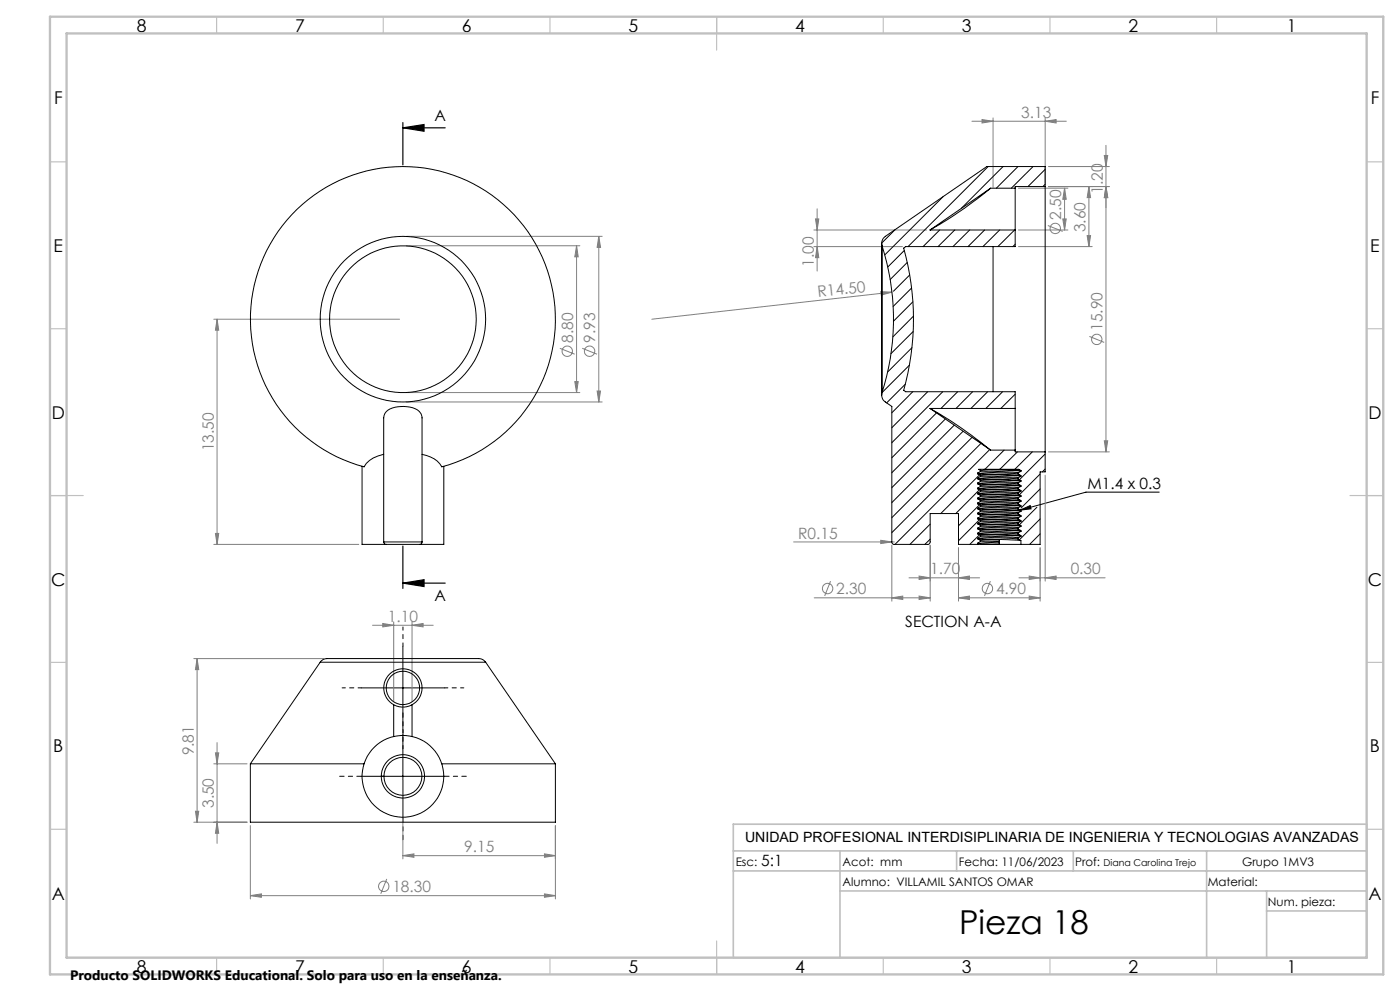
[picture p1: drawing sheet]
<svg xmlns="http://www.w3.org/2000/svg" width="420mm" height="297mm" viewBox="0 0 420 297" stroke-linecap="round" stroke-linejoin="round" font-family="sans-serif">
<g fill="none" stroke="#808080" stroke-width=".3">
<path d="M291.6 36.3h28.3M294.6 35.8l3.3 .5-3.3 .6zM297.9 35.3v20.9M313.5 36.3l3.3-.5v1.1zM313.5 35.3v19.6M305.5 56.4h14.9M314.5 55.9h18.3M314.5 49.9h18.3M319.4 56.4v12.5M319.4 56.4l.5 3.3h-1.1zM326.7 55.9v18M326.7 55.9l.5 3.3h-1.1z"/>
<path d="M331.3 46.6h1l-.5 3.3zM331.8 43.6v91.8M331.8 55.9l.5 3.3h-1zM121.9 73.7h52.1M121.9 70.8h58.8M173 73.7v43.9M173 73.7l.5 3.3h-1.1zM179.6 70.8v49.7M179.6 70.8l.6 3.4h-1.1zM244.2 73.9h26.5M244.2 68.9h33.8M244.7 65.6h.9l-.5 3.3z"/>
<path d="M245.1 62.6v18.6M245.1 73.9l.5 3.3h-.9zM305.5 73.9h22.2M305.5 68.9h14.9M314.4 67.6l4.4 1.8M318.8 65.6h1.1l-.5 3.3zM326.1 70.6h1.1l-.5 3.3zM64.1 95.7h55.8M65.1 95.7l.5 3.3h-1zM65.1 95.7v67.5M264.2 87.4l3.4 .2-3.2 .8zM267.6 87.6l-72.1 8.1"/>
<path d="M121.9 117.6h52.1M168 104.4l4.4 1.7M172.4 114.4h1.1l-.5 3.2zM174.7 104.4l4.4 1.7M179.1 117.2h1.1l-.6 3.3zM326.8 100.8l4.5 1.8M121.9 120.5h58.8M314.5 135.4h18.3M331.3 132.1h1l-.5 3.3zM64.6 159.9h1l-.5 3.3zM313.5 142.4v31.8M64.1 163.2h43.5"/>
<path d="M238.1 162.4h30.2M244.3 179.2h34.7M249.2 174.2l-1.8 4.4M264.2 161.9l3.3 .5-3.3 .5zM267.5 179.2l3.3-.6v1.1zM267.5 163.4v16.8M272.7 173.2h21.2M275.7 172.6l3.3 .6-3.3 .5zM275.7 178.6l3.3 .6-3.3 .5zM279 163.4v16.8M287.5 179.2l3.3-.6v1.1zM287.5 179.2h24.5"/>
<path d="M287.5 173.2l3.3-.6v1.1zM287.5 164.2v16M297.1 174.2l-1.8 4.4M305.7 173.2h25.8M308.8 178.6l3.2 .6-3.2 .5zM308.8 172.6l3.2 .6-3.2 .5zM312 164.2v16M313.5 173.2l3.3-.6v1.1zM58.1 197.4h39M59.1 197.4v49M59.1 197.4l.5 3.3h-1zM111.8 187.4h18.2"/>
<path d="M114.8 186.9l3.3 .5-3.3 .5zM118.1 186.4v23.8M123.6 187.4l3.3-.5v1zM123.6 186.4v23.8M64.1 228.9h10M64.6 225.6h1l-.5 3.3zM65.1 222.6v30.2M120.9 233.7v23.7M58.1 246.4h16M58.6 243.1h1l-.5 3.3zM65.1 246.4l.5 3.3h-1zM75.1 247.4v22"/>
<path d="M120.9 256.4l3.3-.5v1zM120.9 256.4h45.7M163.3 255.9l3.3 .5-3.3 .5zM166.6 247.4v22M75.1 268.4l3.3-.5v1zM75.1 268.4h91.5M116 263.4l-1.8 4.5M163.3 267.9l3.3 .5-3.3 .5z"/>
<circle cx="316.6" cy="68.5" r="1.55"/>
<circle cx="170.2" cy="105.3" r="1.55"/>
<circle cx="176.9" cy="105.3" r="1.55"/>
<circle cx="329" cy="101.7" r="1.55"/>
<circle cx="248.3" cy="176.4" r="1.55"/>
<circle cx="296.2" cy="176.4" r="1.55"/>
<circle cx="115.1" cy="265.6" r="1.55"/>
</g>
<path d="M306 152.9l3.1-1.4 .2 1zM347.8 147.5h-22l-19.8 5.4M120.9 193.7v25M108.4 206.2h25M108.4 232.7h25M120.9 220.2v25" fill="none" stroke="#000" stroke-width=".3"/>
<path d="M120.9 38.3h12.7M120.9 36.7v12.7M120.9 38.3l6.3-1v2zM120.9 163.7v12.7M120.9 174.8h12.7M120.9 174.8l6.3-1.1v2.1z" fill="none" stroke="#000" stroke-width=".35"/>
<path d="M108.4 232.7h-6.5M120.9 220.2v-6.5M133.4 232.7h6.5M120.9 245.2v6.5" fill="none" stroke="#000" stroke-width=".3" stroke-dasharray="15.2 1.3 1.3 1.3" stroke-dashoffset="13.9"/>
<path d="M120.9 193.7v-5.8M108.4 206.2h-5.8M120.9 218.7v5.7M133.4 206.2h5.7" fill="none" stroke="#000" stroke-width=".3" stroke-dasharray="15.2 1.3 1.3 1.3" stroke-dashoffset="14.3"/>
<g fill="none" stroke="#c0c0c0" stroke-width=".35">
<path d="M65 5v5M115 5v5M165 5v5M215 5v10M265 5v5M315 5v5M365 5v5M15 48.5h5M410 48.5h5M15 98.5h5M410 98.5h5M15 148.5h10"/>
<path d="M405 148.5h10M15 198.5h5M410 198.5h5M15 248.5h5M410 248.5h5M65 287v5M115 287v5M165 287v5M215 282v10M265 287v5M315 287v5M365 287v5"/>
</g>
<path d="M220 247h190v40h-190zM220 255h190M252 255v32M287 255v6M322 255v6M362 255v32M220 261h190M252 267h158M380 273h30M380 267v20" fill="none" stroke="#c0c0c0" stroke-width=".5"/>
<path d="M15 5h400v287h-400zM20 10h390v277h-390z" fill="none" stroke="#c0c0c0" stroke-width=".7"/>
<g fill="#000">
<path d="M306 152.9l3.1-1.4 .2 1z"/>
<path d="M120.9 38.3l6.3-1v2zM120.9 174.8l6.3-1.1v2.1z"/>
</g>
<g fill="#808080">
<path d="M264.2 161.9l3.3 .5-3.3 .5z"/>
<path d="M264.2 87.4l3.4 .2-3.2 .8z"/>
<path d="M163.3 267.9l3.3 .5-3.3 .5zM75.1 268.4l3.3-.5v1z"/>
<path d="M120.9 256.4l3.3-.5v1zM163.3 255.9l3.3 .5-3.3 .5z"/>
<path d="M267.5 179.2l3.3-.6v1.1zM275.7 178.6l3.3 .6-3.3 .5z"/>
<path d="M275.7 172.6l3.3 .6-3.3 .5zM287.5 173.2l3.3-.6v1.1zM308.8 172.6l3.2 .6-3.2 .5zM313.5 173.2l3.3-.6v1.1zM294.6 35.8l3.3 .5-3.3 .6zM313.5 36.3l3.3-.5v1.1z"/>
<path d="M287.5 179.2l3.3-.6v1.1zM308.8 178.6l3.2 .6-3.2 .5z"/>
<path d="M123.6 187.4l3.3-.5v1zM114.8 186.9l3.3 .5-3.3 .5z"/>
<path d="M64.6 159.9h1l-.5 3.3zM65.1 95.7l.5 3.3h-1z"/>
<path d="M331.8 55.9l.5 3.3h-1zM331.3 46.6h1l-.5 3.3z"/>
<path d="M331.3 132.1h1l-.5 3.3zM331.8 55.9l.5 3.3h-1z"/>
<path d="M59.1 197.4l.5 3.3h-1zM58.6 243.1h1l-.5 3.3zM64.6 225.6h1l-.5 3.3zM65.1 246.4l.5 3.3h-1zM173 73.7l.5 3.3h-1.1zM172.4 114.4h1.1l-.5 3.2zM179.6 70.8l.6 3.4h-1.1zM179.1 117.2h1.1l-.6 3.3z"/>
<path d="M326.7 55.9l.5 3.3h-1.1zM326.1 70.6h1.1l-.5 3.3zM319.4 56.4l.5 3.3h-1.1zM318.8 65.6h1.1l-.5 3.3zM244.7 65.6h.9l-.5 3.3zM245.1 73.9l.5 3.3h-.9z"/>
</g>
<g fill="none" stroke="#000" stroke-width=".3">
<path d="M282.9 58.9l-17.5 17.5M296.4 49.9l-24 24M297.2 56.4a122.3 122.3 0 0 1-18.2 12.5M297.2 56.4h7.4M297.2 56.4l-18.2 12.5M300.9 49.9l-12.5 12.6M304.6 56.4v12.5M305.4 49.9l-6.5 6.5M309.9 49.9l-6.5 6.5M313.5 55.9v79.5M313.5 55.9v-6h-17.4l-30.5 20.9a2.57 2.57 0 0 0-1 2.9M313.5 55.9h-8.9v.5"/>
<path d="M313.5 50.8l-5.1 5.1M313.5 55.2l-.6 .7M264.5 72.9v45.5M264.6 73.7a72.2 72.2 0 0 1 0 43.9M264.6 73.7v43.9M268.5 68.8l-4 4M271.3 75.1l-5 4.9M272.2 78.7l-5.1 5.1M279 68.9h25.6M281.9 68.9l-5 5M286.4 68.9l-5 5M290.9 68.9l-5 5"/>
<path d="M295.4 68.9l-5 5M297.9 73.9v43.5M299.9 68.9l-5 5M304.4 68.9l-5 5M304.6 68.9v5h-32.9l-.6 .5a79 79 0 0 1 0 42.6l.6 .4h32.9v5M304.6 73.2l-.8 .7M272.9 82.4l-4.9 4.9M273.5 86.3l-5.6 5.6M273.9 90.4l-5.9 5.9M274 99.3l-6.7 6.7M274 94.8l-6.1 6.2M264.6 117.6a2.52 2.52 0 0 0 1 2.9l1.9 1.3 .2 41 .4 .4 10.5-.1 .4-.7v-8.5h8.5v9.3h5.8"/>
<path d="M271.6 115.2l-5.6 5.6M272.8 109.4l-8.2 8.2M273.6 104.2l-7.3 7.3M273.8 117.4l-6.3 6.3M278.3 117.4l-10.8 10.8M282.8 117.4l-15.3 15.3M287.3 117.4l-5 5M291.8 117.4l-5 5M296.3 117.4l-5 5M300.8 117.4l-5 5M304.6 118.1l-4.4 4.3M108.6 139.7v23.5h7.3"/>
<path d="M115.1 136.2a8.4 8.4 0 0 0-5.9 3.7 45.8 45.8 0 0 1-25.8-70.4 45.8 45.8 0 0 1 75 0 45.8 45.8 0 0 1-25.9 70.4 8 8 0 0 0-5.9-3.7M133.1 139.8v23.4h-7.2M279 122.4a126.3 126.3 0 0 1 18.2 12.5M279 122.4h25.6M279 122.4l18.2 12.5M281 123.8l-13.5 13.4M283.6 125.6l-16.1 16.1M286.3 127.4l-18.8 18.8M288.9 129.3l-21.4 21.3M291.6 131.1l-24.1 24M294.3 132.9l-26.8 26.7M296.9 134.7l-28.4 28.5"/>
<path d="M297.2 134.9h7.4M301.2 134.9l-5.7 5.7M304.6 122.4v12.5M304.6 134.9v.5h8.9M305.2 135.4l-5.2 5.2M309.7 135.4l-5.3 5.2M313.5 135.4v6h-1.5v21.8h-5.7M313.5 136.1l-7.7 7.7M279 157.1l-6 6.1M293.3 150.8l12.8 .7M293.3 141.8l12.8 .7M293.3 149.5l.8 .5"/>
<path d="M293.3 149.3l12.8 .7M293.3 142l.8 .4M293.3 143.5l.8 .4M293.3 145l.8 .4M293.3 146.5l.8 .5M293.3 148l.8 .4M293.3 151l.8 .4M293.3 152.5l.8 .5M293.3 154l.8 .4M293.3 155.5l.8 .5M293.3 157l.8 .4M293.3 158.5l.8 .5"/>
<path d="M293.3 160l.8 .4M293.3 153.8l12.8 .7M293.3 155.3l12.8 .7M293.3 152.3l12.8 .7M293.3 156.8l12.8 .7M293.3 158.3l12.8 .7M293.3 159.8l12.8 .7M293.3 143.3l12.8 .7M293.3 146.3l12.8 .7M293.3 147.8l12.8 .7M293.3 144.8l12.8 .7M293.3 141.8v.2"/>
<path d="M293.3 143.3v.2M293.3 144.8v.2M293.3 146.3v.2M293.3 147.8v.2M293.3 149.3v.2M293.3 150.8v.2M293.3 152.3v.2M293.3 153.8v.2M293.3 155.3v.2M293.3 156.8v.2M293.3 158.3v.2M293.3 159.8v.2"/>
<path d="M293.3 151l13 .7M293.3 142l13 .7M293.3 149.5l13 .7M293.3 154l13 .7M293.3 155.5l13 .7M293.3 152.5l13 .7M293.3 157l13 .7M293.3 158.5l13 .7M293.3 160l13 .7M293.3 146.5l13 .7M293.3 145l13 .7M293.3 143.5l13 .7"/>
<path d="M293.3 148l13 .7M293.8 146.8l-7.1 7.1M293.8 151.3l-6.3 6.3M293.8 155.8l-6.3 6.3M293.9 142.3l-11.7 11.6M294.1 141.3l11.4 .8M294.1 141.3l-.8 .5M294.1 150.3l11.4 .8M294.1 150.3l-.8 .5M294.1 140.9l-.5-.3h12l.7 .6M294.1 150v.3M294.1 140.9v.4"/>
<path d="M294.1 142.4v.4M294.1 142.8l-.8 .5M294.1 143.9v.4M294.1 144.3l-.8 .5M294.1 145.4v.4M294.1 145.8l-.8 .5M294.1 147v.3M294.1 147.3l-.8 .5M294.1 148.4v.4M294.1 148.8l-.8 .5M294.1 151.4v.4M294.1 151.8l-.8 .5"/>
<path d="M294.1 153v.3M294.1 153.3l-.8 .5M294.1 154.4v.4M294.1 154.8l-.8 .5M294.1 156v.3M294.1 156.3l-.8 .5M294.1 157.4v.4M294.1 157.8l-.8 .5M294.1 159v.3M294.1 159.3l-.8 .5M294.1 154.8l11.4 .8M294.1 153.3l11.4 .8"/>
<path d="M294.1 157.8l11.4 .8M294.1 142.8l11.4 .8M294.1 145.8l11.4 .8M294.1 147.3l11.4 .8M294.1 144.3l11.4 .8M294.1 159.3l11.4 .8M294.1 148.8l11.4 .8M294.1 151.8l11.4 .8M294.1 156.3l11.4 .8M294.1 150h.1M294.1 140.9v.1M294.1 154.4v.1"/>
<path d="M294.1 153h.1M294.1 157.4v.1M294.1 147h.1M294.1 145.4v.1M294.1 143.9v.1M294.1 142.4h.1M294.1 151.4v.1M294.1 159h.1M294.1 148.4v.1M294.1 156h.1M294.2 150l11.3 .7M294.2 141l11.3 .7"/>
<path d="M294.2 154.5l11.3 .7M294.2 153l11.3 .7M294.2 157.5l11.3 .7M294.2 147l11.3 .7M294.2 145.5l11.3 .7M294.2 144l11.3 .7M294.2 142.5l11.3 .7M294.2 151.5l11.3 .7M294.2 159l11.3 .7M294.2 148.5l11.3 .7M294.2 156l11.3 .7M295.2 140.6l11.1 .6"/>
<path d="M299.8 140.6l6.4 .4M305.5 142.1l.8 .6M305.5 151.1l.8 .6M305.5 150.7v.4M305.5 141.7v.4M305.5 159.7v.4M305.5 158.6l.8 .4v.2M305.5 158.2v.4M305.5 157.1l.8 .6M305.5 156.7v.4M305.5 155.6l.8 .4v.2M305.5 155.2v.4"/>
<path d="M305.5 154.1l.8 .6M305.5 153.7v.4M305.5 152.6l.8 .4v.2M305.5 152.2v.4M305.5 149.6l.8 .4v.2M305.5 149.2v.4M305.5 148.1l.8 .6M305.5 147.7v.4M305.5 146.6l.8 .6M305.5 146.2v.4M305.5 145.1l.8 .6M305.5 144.7v.4"/>
<path d="M305.5 143.6l.8 .6M305.5 143.2v.4M305.9 152.6l-.1 .2M306.3 150.2l-.8 .5M306.3 141.2l-.8 .5M306.3 159.2l-.8 .5M306.3 157.7l-.8 .5M306.3 156.2l-.8 .5M306.3 154.7l-.8 .5M306.3 153.2l-.8 .5M306.3 151.7l-.8 .5M306.3 148.7l-.8 .5"/>
<path d="M306.3 147.2l-.8 .5M306.3 145.7l-.8 .5M306.3 144.2l-.8 .5M306.3 142.7l-.8 .5M311.1 152l-5.3 5.3M312 142.1l-6.2 6.2M312 146.5l-5.7 5.8M312 155.5l-6.2 6.3M313.5 140.6l-.8 .8M115.1 162.4l.4 .7 .4 .1M115.1 162.4v-37.2a3.5 3.5 0 0 1 3.4-3.1 9.2 9.2 0 0 1 7.3 1.2l.5 .7 .3 1.2v37.2M115.1 162.4h11.5"/>
<path d="M115.9 163.2h10M126.6 162.4l-.2 .5-.5 .3M279 161.6l-1.5 1.6M293.3 161.5l.8 .5M293.3 162.8l6.5 .4M293.3 161.3l12.8 .7M293.3 163.2h6.5M293.3 161.3v.2M293.3 162.8v.4M293.3 161.5l6.5 .4v1.3M293.8 160.3l-2.9 2.9M294.1 160.4v.4"/>
<path d="M294.1 160.8l-.8 .5M294.1 162v.3M294.1 162.3l-.8 .5M294.1 162.3l5.7 .4M294.1 160.8l11.4 .8M294.1 162h.1M294.1 160.4v.1M294.2 162l5.6 .3M294.2 160.5l11.3 .7M299.8 163.2h6.5M305.5 161.6l.8 .4v1.2M305.5 161.2v.4"/>
<path d="M305.5 160.1l.8 .6M306.3 160.7l-.8 .5M312 160l-3.1 3.2M96.1 198.5a4.1 4.1 0 0 1 3.9-1.1h43.6a2.56 2.56 0 0 1 2.1 1.1M96.1 198.5h49.6M96.1 198.5l-21 30.4M145.7 198.5l20.9 30.4M118.1 211.2v9.5M123.6 211.2v9.5M75.1 228.9h34.1M75.1 228.9v17.5h91.5v-17.5M114.4 232.7h.8"/>
<path d="M132.5 228.9h34.1"/>
<circle cx="120.9" cy="95.7" r="24.8"/>
<circle cx="120.9" cy="95.7" r="22"/>
<circle cx="120.9" cy="206.2" r="5.8"/>
<circle cx="120.9" cy="206.2" r="5"/>
<circle cx="120.9" cy="232.7" r="12.3"/>
<circle cx="120.9" cy="232.7" r="5.7"/>
<circle cx="120.9" cy="232.7" r="6.5"/>
</g>
<text font-size="9.9" x="287.7" y="279.9">Pieza 18</text>
<g font-size="5.3">
<text x="41" y="9.5">8</text>
<text x="88.5" y="9.5">7</text>
<text x="138.5" y="9.5">6</text>
<text x="188.5" y="9.5">5</text>
<text x="238.5" y="9.5">4</text>
<text x="288.5" y="9.5">3</text>
<text x="338.5" y="9.5">2</text>
<text x="386" y="9.5">1</text>
<text x="16.2" y="31.3">F</text>
<text x="411.2" y="31.3">F</text>
<text x="16.1" y="75.5">E</text>
<text x="411.1" y="75.5">E</text>
<text x="15.5" y="125.5">D</text>
<text x="410.5" y="125.5">D</text>
<text x="15.4" y="175.5">C</text>
<text x="410.4" y="175.5">C</text>
<text x="16" y="225.5">B</text>
<text x="411" y="225.5">B</text>
<text x="15.5" y="269.8">A</text>
<text x="410.5" y="269.8">A</text>
<text x="41" y="291.5">8</text>
<text x="88.5" y="291.5">7</text>
<text x="138.5" y="291.5">6</text>
<text x="188.5" y="291.5">5</text>
<text x="238.5" y="291.5">4</text>
<text x="288.5" y="291.5">3</text>
<text x="338.5" y="291.5">2</text>
<text x="386" y="291.5">1</text>
</g>
<g font-size="4.7" fill="#808080">
<text x="306.4" y="35.3">3.13</text>
<text x="330.8" y="58.1" transform="rotate(-90 330.8 58.1)">1.20</text>
<text x="318.3" y="65.9" transform="rotate(-90 318.3 65.9)">2.50</text>
<text x="325.7" y="69.6" transform="rotate(-90 325.7 69.6)">3.60</text>
<text x="244.1" y="79.9" transform="rotate(-90 244.1 79.9)">1.00</text>
<text x="245.4" y="89" transform="rotate(-6 245.4 89)">R14.50</text>
<text x="330.8" y="99.1" transform="rotate(-90 330.8 99.1)">15.90</text>
<text x="171.9" y="102.7" transform="rotate(-90 171.9 102.7)">8.80</text>
<text x="178.6" y="102.7" transform="rotate(-90 178.6 102.7)">9.93</text>
<text x="64.1" y="135.2" transform="rotate(-90 64.1 135.2)">13.50</text>
<text x="239.4" y="161.4">R0.15</text>
<text x="279" y="172.1">1.70</text>
<text x="321.2" y="172.1">0.30</text>
<text x="250.9" y="178.1">2.30</text>
<text x="298.8" y="178.1">4.90</text>
<text x="116.4" y="186.4">1.10</text>
<text x="58.1" y="226.4" transform="rotate(-90 58.1 226.4)">9.81</text>
<text x="64.1" y="242.2" transform="rotate(-90 64.1 242.2)">3.50</text>
<text x="139.2" y="255.4">9.15</text>
<text x="117.7" y="267.3">18.30</text>
</g>
<g font-size="4.7">
<text x="130.3" y="36.2">A</text>
<text x="326.3" y="146.5">M1.4 x 0.3</text>
<text x="130.3" y="180.1">A</text>
<text x="271.6" y="187.9">SECTION A-A</text>
<text x="228.3" y="259.5">5:1</text>
</g>
<text font-size="4.2" x="223.5" y="252.5">UNIDAD PROFESIONAL INTERDISIPLINARIA DE INGENIERIA Y TECNOLOGIAS AVANZADAS</text>
<text font-size="4.1" x="21" y="293.7">Producto SOLIDWORKS Educational. Solo para uso en la enseñanza.</text>
<g font-size="3.5">
<text x="220.7" y="259.5">Esc:</text>
<text x="252.8" y="259.5">Acot: mm</text>
<text x="287.6" y="259.5">Fecha: 11/06/2023</text>
<text x="322.5" y="259.5">Prof:</text>
<text x="372.6" y="259.5">Grupo 1MV3</text>
<text x="252.8" y="265.6">Alumno: VILLAMIL SANTOS OMAR</text>
<text x="362.3" y="265.6">Material:</text>
<text x="380.4" y="271.4">Num. pieza:</text>
</g>
<text font-size="2.8" x="331" y="259.5">Diana Carolina Trejo</text>
</svg>
